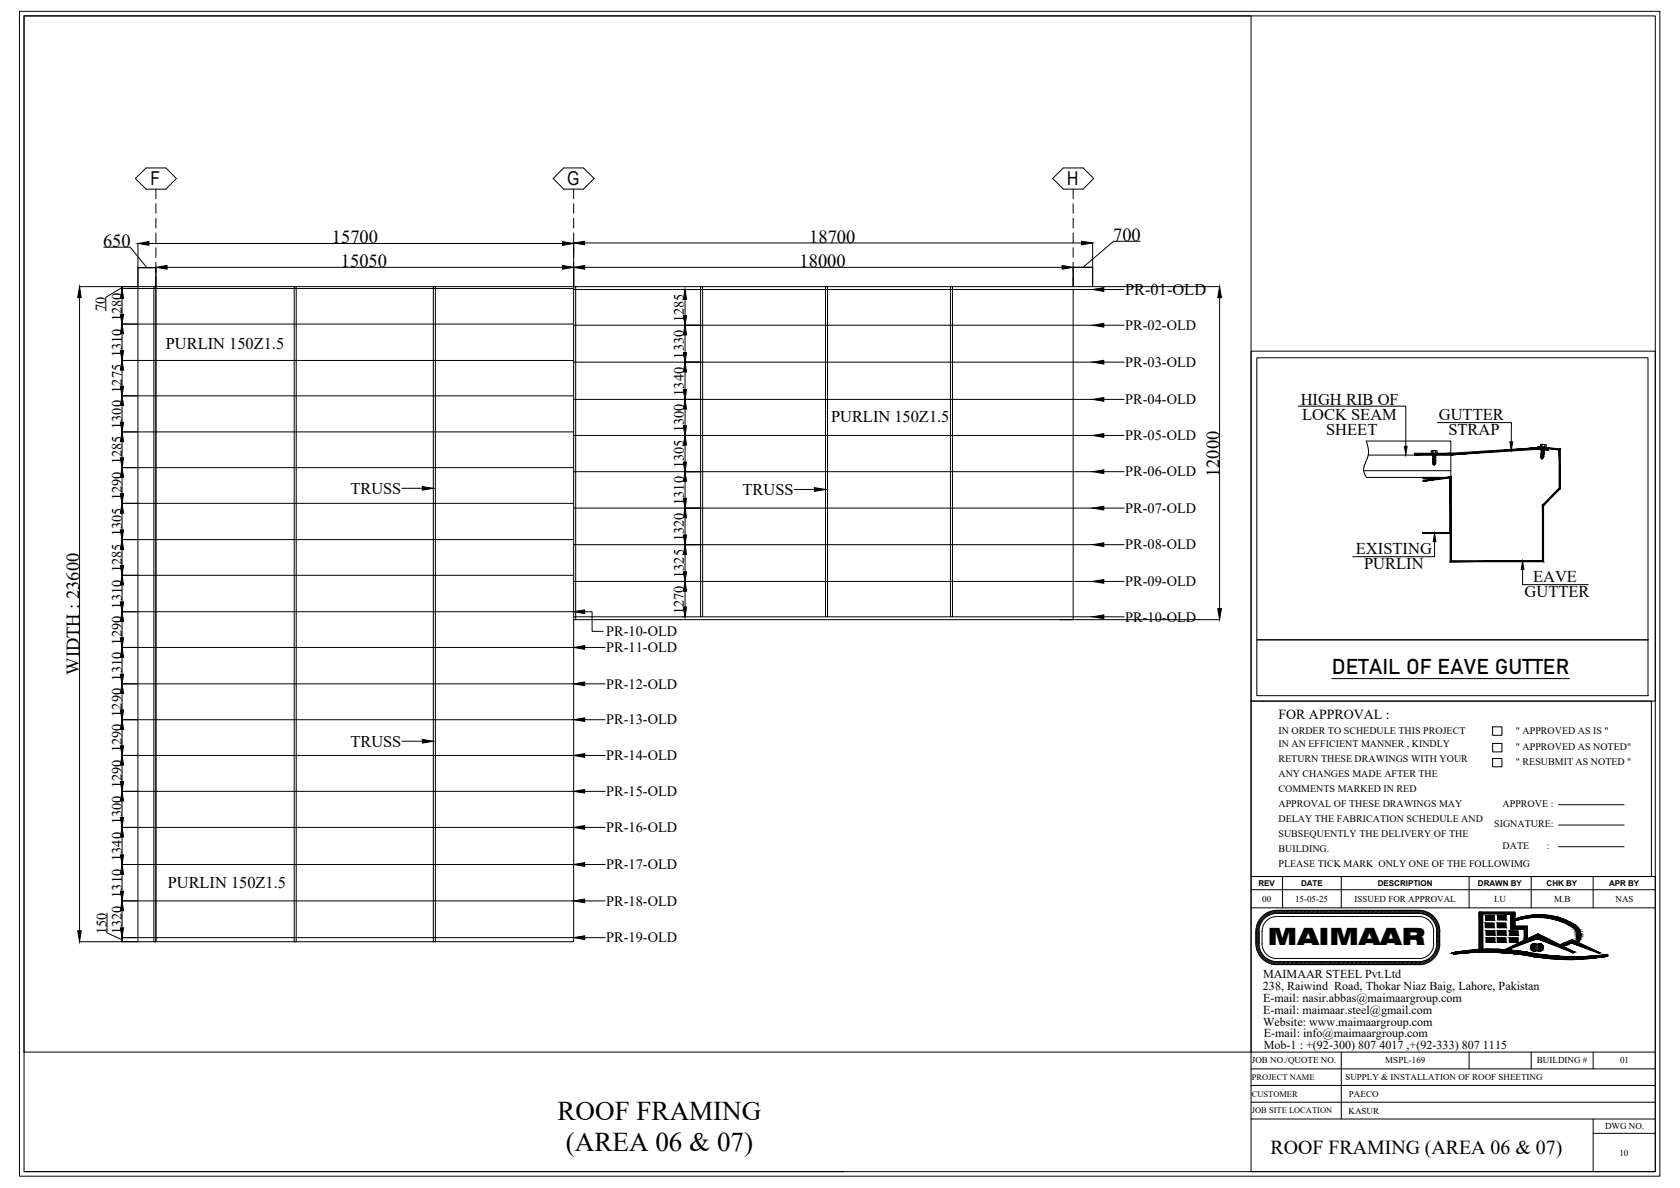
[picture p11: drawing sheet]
<svg xmlns="http://www.w3.org/2000/svg" width="420mm" height="297mm" viewBox="0 0 420 297" stroke-linecap="round" stroke-linejoin="round" font-family="sans-serif">
<!-- layer: Outer Line -->
<g fill="none" stroke="#000" stroke-width=".25">
<path d="M6 4h306.9v259.1h-306.9zM19.8 71.7h248.6M19.9 74.4v158.3M26 61.8h6.6l4.1 5.1M30.4 72.1h4M30.5 71.9l-4 2.4v3.4M30.5 72.1v-.4v.4M30.5 74.6v4M34.5 60.8v10.8M34.5 71.7v163.8M37.3 60.9h103.4M38.5 71.7h.5v163.8h-.5z"/>
<path d="M39 71.7v163.8h104.5v-80.6h124.9v-82.6M39 66.9h-4.5h4.5M39 66.8v4.8M41.8 66.8h98.9M73.6 71.7h.5v163.8h-.5zM108.4 71.7h.5v163.8h-.5zM143.5 60.7v10.9M146.2 66.8h119.4M146.2 60.7h124.3M171.2 72.4h3.9M171.3 74.8v4.1M268.4 66.8h4.9h-4.9"/>
<path d="M268.4 66.8v4.8M268.5 71.7h36.6M273.3 60.7v10.9M285.2 60.3h-6.7l-7.7 6.5M305 74.4v77.8M30.4 81h4M30.4 90.1h4M30.4 99h4M30.5 83.4v4.3M30.5 92.5v4.1M171.2 99.9h3.9M171.2 90.6h3.9"/>
<path d="M171.2 81.3h3.9M171.3 83.7v4.4M171.3 93v4.4M312.9 87.8h101.1v87.5h-101.1zM30.4 108h4M30.4 116.9h4M30.5 101.4v4.2M30.5 110.4v4.1M30.5 119.3v4.1M171.2 117.9h3.9M171.2 108.9h3.9M171.3 102.3v4.2"/>
<path d="M171.3 111.3v4.2M30.4 125.9h4M30.4 134.9h4M30.5 128.3v4.2M30.5 137.4v4M171.2 136.2h3.9M171.2 127h3.9M171.3 120.4v4.2M171.3 129.5v4.3M171.3 138.6v4.4M30.4 143.8h4M30.4 153h4"/>
<path d="M30.5 146.3v4.2M30.5 155.4v4.1M143.5 154.9v-83.2h.5v83.2M170.8 154.2h.6M170.8 145.4h.6M171.3 147.8v4M175.2 154.2v-82.5h.5v82.5M206.5 154.2v-82.5h.5v82.5M237.7 154.2v-82.5h.5v82.5M265 154.9h40.1M30.4 161.9h4M30.4 171h4"/>
<path d="M30.4 180h4M30.5 164.3v4.3M30.5 173.4v4.1M30.4 188.9h4M30.4 197.9h4M30.5 182.4v4.1M30.5 191.3v4.1M30.4 206.9h4M30.4 216.2h4M30.5 200.3v4.1M30.5 209.3v4.4M30.5 218.6v4.2"/>
<path d="M19.8 235.5h19.1M26.8 228.3v5l3.7 1.6M30.4 225.3h4M30.4 234.4h4M30.5 234.4v1.1v-1.1M30.5 227.7v4.3"/>
</g>
<g fill="#000" stroke="#000" stroke-width=".25">
<path d="M19.9 71.7l.4 2.7h-.9zM30.5 72.1l.4 2.5h-.8zM30.1 78.6h.8l-.4 2.4zM34.5 60.9l2.8-.5v.9zM39 66.8l2.8-.4v.9zM140.7 66.4l2.8 .4-2.8 .5zM140.7 60.4l2.8 .5-2.8 .4zM143.5 66.8l2.7-.4v.9zM143.5 60.7l2.7-.4v.9zM170.9 78.9h.8l-.4 2.4zM171.3 72.4l.4 2.4h-.8zM265.6 66.4l2.8 .4-2.8 .5z"/>
<path d="M270.5 60.3l2.8 .4-2.8 .5zM305 71.7l.5 2.7h-1zM30.5 81l.4 2.4h-.8zM30.1 87.7h.8l-.4 2.4zM30.5 90.1l.4 2.4h-.8zM30.1 96.6h.8l-.4 2.4zM170.9 97.4h.8l-.4 2.5zM171.3 90.6l.4 2.4h-.8zM170.9 88.1h.8l-.4 2.5zM171.3 81.3l.4 2.4h-.8zM30.5 99l.4 2.4h-.8zM30.1 105.6h.8l-.4 2.4z"/>
<path d="M30.5 108l.4 2.4h-.8zM30.1 114.5h.8l-.4 2.4zM30.5 116.9l.4 2.4h-.8zM170.9 115.5h.8l-.4 2.4zM171.3 108.9l.4 2.4h-.8zM170.9 106.5h.8l-.4 2.4zM171.3 99.9l.4 2.4h-.8zM30.1 123.4h.8l-.4 2.5zM30.5 125.9l.4 2.4h-.8zM30.1 132.5h.8l-.4 2.4zM30.5 134.9l.4 2.5h-.8zM171.3 136.2l.4 2.4h-.8z"/>
<path d="M170.9 133.8h.8l-.4 2.4zM171.3 127l.4 2.5h-.8zM170.9 124.6h.8l-.4 2.4zM171.3 117.9l.4 2.5h-.8zM30.1 141.4h.8l-.4 2.4zM30.5 143.8l.4 2.5h-.8zM30.1 150.5h.8l-.4 2.5zM30.5 153l.4 2.4h-.8zM30.1 159.5h.8l-.4 2.4zM170.9 151.8h.8l-.4 2.4zM171.3 145.4l.4 2.4h-.8zM170.9 143h.8l-.4 2.4z"/>
<path d="M304.5 152.2h1l-.5 2.7zM30.5 161.9l.4 2.4h-.8zM30.1 168.6h.8l-.4 2.4zM30.5 171l.4 2.4h-.8zM30.1 177.5h.8l-.4 2.5zM30.5 180l.4 2.4h-.8zM30.1 186.5h.8l-.4 2.4zM30.5 188.9l.4 2.4h-.8zM30.1 195.4h.8l-.4 2.5zM30.5 197.9l.4 2.4h-.8zM30.1 204.4h.8l-.4 2.5zM30.5 206.9l.4 2.4h-.8z"/>
<path d="M30.1 213.7h.8l-.4 2.5zM30.5 216.2l.4 2.4h-.8zM19.4 232.7h.9l-.4 2.8zM30.1 222.8h.8l-.4 2.5zM30.5 225.3l.4 2.4h-.8zM30.1 232h.8l-.4 2.4z"/>
<path d="M353.7 113.3v.4l9.1-.4zM353.7 113.7l9.1-.4 .1 .4zM362.8 113.3l.1 .4 21.6-1.8zM362.9 113.7l21.6-1.8v.5zM384.5 111.9v.5l2.8-.2zM384.5 112.4l2.8-.2v.4z"/>
</g>
<!-- layer: Dimensions -->
<g fill="#000" stroke="#000" stroke-width=".25">
<path d="M273.3 72.4l2.8-.5v1zM273.3 81.3l2.8-.4v.9zM273.3 90.6l2.8-.5v.9zM273.3 99.9l2.8-.5v.9zM273.3 108.9l2.8-.5v.9zM273.3 117.9l2.8-.4v.9zM105.6 121.7l2.8 .4-2.8 .5zM203.7 121.9l2.8 .5-2.8 .5zM273.3 127l2.8-.4v.9zM273.3 136.2l2.8-.5v1zM143.5 153l2.7-.5v.9zM273.3 145.4l2.8-.5v.9z"/>
<path d="M273.3 154.2l2.8-.4v.9zM143.5 161.9l2.7-.5v.9zM143.5 171l2.7-.5v.9zM105.6 184.9l2.8 .4-2.8 .5zM143.5 180l2.7-.5v.9zM143.5 188.9l2.7-.5v1zM143.5 197.9l2.7-.5v.9zM143.5 206.9l2.7-.5v.9zM143.5 216.2l2.7-.5v.9zM143.5 225.3l2.7-.5v.9zM143.5 234.4l2.7-.4v.9z"/>
<path d="M355.9 120.1v.3l7.1-1.2zM355.9 120.4l7.1-1.2-.3 .3zM363 119.2l-.3 .3 .3 20.7zM362.7 119.5l.3 20.7-.3 .3zM362.7 140.5l23-.3h-22.7zM362.7 140.5l23-.3 .3 .3zM385.7 126.3v13.9l.3 .3zM385.7 126.3l.3 .1v14.1zM385.7 126.3l.3 .1 3.9-4.3zM389.9 122.1l.3 .1-4.2 4.2zM389.9 112.5v9.6l.3 .1zM389.9 112.5l.3-.2v9.9zM384.5 111.9l5.4 .6 .3-.2zM384.6 111.6l5.6 .7-5.7-.4z"/>
</g>
<g fill="none" stroke="#000" stroke-width=".25">
<path d="M276.1 72.4h5M276.1 81.3h5M276.1 90.6h5M276.1 99.9h5M314.3 89.5h97.9v70.5h-97.9zM276.1 108.9h5M276.1 117.9h5M100.5 122.1h5.1M198.6 122.4h5.1M276.1 127h5M276.1 136.2h5M146.2 153h1.9v4.9h2.8"/>
<path d="M276.1 145.4h5M276.1 154.2h5M314.3 160h97.9v13.9h-97.9zM146.2 161.9h5.1M146.2 171h5.1M146.2 180h5.1M333.1 169.7h59.4M100.5 185.3h5.1M146.2 188.9h5.1M146.2 197.9h5.1M146.2 206.9h5.1M146.2 216.2h5.1"/>
<path d="M146.2 225.3h5.1M146.2 234.4h5.1"/>
</g>
<!-- layer: Grid -->
<g fill="none" stroke="#000" stroke-width=".25">
<path d="M33.9 44.6l2.6-2.6h5l2.6 2.6-2.6 2.7h-5zM39 47.3v2.4M39 50.9v2.4M39 54.6v2.4M39 58.3v2.4M138.3 44.6l2.7-2.6h4.9l2.7 2.6-2.7 2.7h-4.9zM143.5 47.3v2.4M143.5 50.9v2.4M143.5 54.6v2.4M143.5 58.3v2.4M263.3 44.6l2.6-2.6h5l2.6 2.6-2.6 2.7h-5zM268.4 47.3v2.4"/>
<path d="M268.4 50.9v2.4M268.4 54.6v2.4M268.4 58.3v2.4M39 61.9v2.4M39 65.6v2.4M39 69.3v2.4M143.5 61.9v2.4M143.5 65.6v2.4M143.5 69.3v2.4M268.4 61.9v2.4M268.4 65.6v2.4M268.4 69.3v2.4"/>
</g>
<!-- layer: EAVE GUTTER -->
<g fill="none" stroke="#000" stroke-width=".25">
<path d="M34.5 72.1h109M143.5 72.4h129.8M34.5 99h109M34.5 90.1h109M34.5 81h109M143.5 99.9h129.8M143.5 90.6h129.8M143.5 81.3h129.8M34.5 116.9h109M34.5 108h109M143.5 117.9h129.8M143.5 108.9h129.8"/>
<path d="M355.9 119.4h6.9v13.9h-6.9v-.2h6.7v-13.6h-6.7zM34.5 134.9h109M34.5 125.9h109M143.5 136.2h129.8M143.5 127h129.8M34.5 153h109M34.5 143.8h109M143.5 154.2h129.8M143.5 145.4h129.8M34.5 180h109M34.5 171h109M34.5 161.9h109"/>
<path d="M34.5 197.9h109M34.5 188.9h109M34.5 216.2h109M34.5 206.9h109M34.5 234.4h109M34.5 225.3h109"/>
</g>
<g fill="#000" stroke="#000" stroke-width=".25">
<path d="M355.9 119.4l6.9 .1v-.1zM355.9 119.4l6.9 .1h-6.9z"/>
<path d="M362.6 119.5l.2 13.6v-13.6zM362.6 119.5l.2 13.6h-.2z"/>
<path d="M355.9 133.1l6.9 .2v-.2zM355.9 133.1l6.9 .2h-6.9z"/>
</g>
<!-- layer: 0 -->
<g fill="#000" stroke="#000" stroke-width=".25">
<path d="M351.2 111.6h.7l-.3 2.1zM377.6 110.4l.7 .1-.3 2.1zM358.8 133.3l.3 2.1h-.7zM380.8 140.3l.3 2.1h-.7zM363.6 238.5h.3zM369.9 228.6h.9v8.8zM371.3 237.4h3.8zM369.9 228.1h9zM378.9 230h1l-1 .2zM381.2 234.8h.8l-.4 .1zM377.1 237.4l4.5-2.5h2.2zM383.6 237.8h.3z"/>
<path d="M384.5 234.7h2.6l6.7 3.3zM382.1 234.7l2.5-1.2 2.5 1.2zM384.9 235.9h.2zM383.5 228.7h2.8zM389.2 239.8h6.9zM391.2 235.8h1.9l-1.1 .4zM393.1 235.8h1.9l5.2 2.5zM391.2 235.8l2-.9 1.8 .9zM394.2 235.2h.7l-.1 .2zM400.8 238.8l1.3-.1v.1z"/>
<path d="M363.7 238.5h.1zM363.6 238.5h.2z"/>
<path d="M363.4 238.5h1zM363.4 238.5h.5zM363.6 238.5h.3zM363.6 238.5h.3z"/>
<path d="M363.3 238.4h1.8zM363.3 238.4l1.1 .1z"/>
<path d="M363.2 238.3h2.8zM363.2 238.3l1.9 .1z"/>
<path d="M363.2 238.3h3.6zM363.2 238.3h2.8z"/>
<path d="M363.1 238.2h4.2zM363.1 238.2l3.7 .1z"/>
<path d="M363.9 238.1h5.8zM363.1 238.2h4.2z"/>
<path d="M369.9 228.6v8.8h.9zM369.9 237.4h.9z"/>
<path d="M364 238.1h8.6zM363.9 238.1h5.8z"/>
<path d="M371.5 230.8l2.1 1.1v-1.1zM371.5 230.8l2.1 1.1h-2.1z"/>
<path d="M371.5 228.9l2.2 1.2v-1.2zM371.5 228.9l2.2 1.2h-2.2z"/>
<path d="M371.7 232.7l2.1 1.1v-1.1zM371.7 232.7l2.1 1.1h-2.1z"/>
<path d="M371.7 234.5l2.1 1.1v-1.1zM371.7 234.5l2.1 1.1h-2.1z"/>
<path d="M371.3 237.4h5.3zM369.1 237.4h7.5z"/>
<path d="M369.1 237.4l9 .2zM368.1 237.6l1-.2 9 .2z"/>
<path d="M374.5 228.9l2.1 1.1v-1.1zM374.5 228.9l2.1 1.1h-2.1z"/>
<path d="M374.5 230.8l2.1 1.1v-1.1zM374.5 230.8l2.1 1.1h-2.1z"/>
<path d="M374.5 232.7l2.1 1.1v-1.1zM374.5 232.7l2.1 1.1h-2.1z"/>
<path d="M374.5 234.5l2.1 1.1v-1.1zM374.5 234.5l2.1 1.1h-2.1z"/>
<path d="M368.1 237.6l11.6 .1-1.6-.1zM366.1 237.7l2-.1 11.6 .1z"/>
<path d="M369.9 228.1l9 .5v-.5zM369.9 228.1l9 .5h-9z"/>
<path d="M377.8 228.6l1.1 .2v-.2zM377.8 228.6l1.1 .2h-1.1z"/>
<path d="M377.8 228.8l1.1 2.8v-2.8zM377.8 228.8l1.1 2.8h-1.1z"/>
<path d="M377.5 232.7l2.1 1.2v-1.2zM377.5 232.7l2.1 1.2h-2.1z"/>
<path d="M377.5 234.5l2.1 1.1v-1.1zM377.5 234.5l2.1 1.1h-2.1z"/>
<path d="M366.1 237.7l15 .2-1.4-.2zM365 237.9l1.1-.2 15 .2z"/>
<path d="M378.9 229.8l1 .2 .5-.2zM378.9 229.8l1 .2h-1z"/>
<path d="M379.1 229.8h1.4zM378.9 229.8h1.5z"/>
<path d="M365 237.9l17 .2-.9-.2zM364 238.1l1-.2 17 .2z"/>
<path d="M381.2 234.8v.1h.4zM381.2 234.9h.4l-.4 .2z"/>
<path d="M376.5 237.4h.6l4.5-2.5zM376.5 237.4h.6z"/>
<path d="M377.8 231.6l4.2 .7v-.7zM377.8 231.6l4.2 .7h-4.2z"/>
<path d="M381.2 232.3l.8 2.5v-2.5zM381.2 232.3l.8 2.5h-.8z"/>
<path d="M372.6 238.1l10 .1zM372.6 238.1l10 .1z"/>
<path d="M379.9 229.5l.6 .3 1.7-.3zM379.1 229.8l.8-.3 .6 .3z"/>
<path d="M375.5 238.2l8.4 .2-1.3-.2zM375.5 238.2l8.4 .2h-5.6z"/>
<path d="M383.4 236h.7zM383.4 236h.7z"/>
<path d="M383.4 237.7h.7zM383.4 237.7h.7z"/>
<path d="M380.3 229.4l1.9 .1 1.5-.1zM379.9 229.5l.4-.1 1.9 .1z"/>
<path d="M380.3 229.4h3.6zM380.3 229.4h3.4z"/>
<path d="M378.3 238.4l5.7 .1zM378.3 238.4l5.7 .1z"/>
<path d="M383.8 235.9h.1zM383.6 235.9h.3z"/>
<path d="M383.6 235.9l.4 .1zM383.6 235.9l.4 .1z"/>
<path d="M383.6 236h.5zM383.4 236h.7z"/>
<path d="M383.6 237.8h.4zM383.6 237.8h.3z"/>
<path d="M378.5 238.5l8.1 .3-2.6-.3zM378.5 238.5l8.1 .3h-5.4z"/>
<path d="M383.4 236l.7 .1zM383.2 236.1h.9z"/>
<path d="M383.2 236.1l.9 .1v-.1zM383.1 236.2l.1-.1 .9 .1z"/>
<path d="M383.1 236.2l1 .1v-.1zM383.1 236.2l1 .1h-1.1z"/>
<path d="M383 236.3l1.1 .2v-.2zM383 236.3l1.1 .2h-1.2z"/>
<path d="M382.9 236.5l1.2 .2v-.2zM382.9 236.5l1.2 .2h-1.3z"/>
<path d="M382.8 236.7l1.3 .2v-.2zM382.8 236.7l1.3 .2h-1.3z"/>
<path d="M382.8 236.9l1.3 .2v-.2zM382.8 236.9l1.3 .2h-1.3z"/>
<path d="M382.8 237.1l1.3 .1v-.1zM382.8 237.1l1.3 .1h-1.2z"/>
<path d="M382.9 237.2l1.2 .2v-.2zM382.9 237.2l1.2 .2h-1.1z"/>
<path d="M383 237.4l1.1 .1v-.1zM383 237.4l1.1 .1z"/>
<path d="M383.1 237.5l1 .2v-.2zM383.1 237.5l1 .2z"/>
<path d="M383.2 237.7h.9zM383.2 237.7h.9z"/>
<path d="M383.4 237.7h.7zM383.4 237.7l.6 .1z"/>
<path d="M382 234.8h2.3zM382 234.8h2.3z"/>
<path d="M382 234.8l1.8 .1 .5-.1zM381.6 234.9l.4-.1 1.8 .1z"/>
<path d="M382.1 234.7h2.4zM382 234.8h2.3z"/>
<path d="M384.5 234.7l8.5 3.3h.8zM393 238h.8l-.4 .2z"/>
<path d="M384.9 237.8h.1zM384.9 237.8h.2z"/>
<path d="M384.9 235.9l.3 .1zM384.9 235.9l.3 .1z"/>
<path d="M384.8 236h.6zM384.7 236h.7z"/>
<path d="M384.8 237.8h.4zM384.8 237.8h.3z"/>
<path d="M384.7 237.7h.7zM384.7 237.7h.7z"/>
<path d="M384.7 237.7h.7zM384.7 237.7l.5 .1z"/>
<path d="M384.7 236h.7zM384.7 236h.7z"/>
<path d="M384.7 236l.8 .1zM384.7 236l.8 .1z"/>
<path d="M384.7 236.1l1 .1zM384.7 236.1l1 .1h-1z"/>
<path d="M384.7 237.7h.8zM384.7 237.7h.7z"/>
<path d="M384.7 236.2l1.1 .1zM384.7 236.2l1.1 .1h-1.1z"/>
<path d="M384.7 237.5l.8 .2 .2-.2zM384.7 237.5l.8 .2h-.8z"/>
<path d="M384.7 236.3l1.2 .2-.1-.2zM384.7 236.3l1.2 .2h-1.2z"/>
<path d="M384.7 237.4l1 .1 .1-.1zM384.7 237.4l1 .1h-1z"/>
<path d="M384.7 236.5l1.3 .2-.1-.2zM384.7 236.5l1.3 .2h-1.3z"/>
<path d="M384.7 237.2l1.1 .2 .1-.2zM384.7 237.2l1.1 .2h-1.1z"/>
<path d="M384.7 236.7l1.3 .2v-.2zM384.7 236.7l1.3 .2h-1.3z"/>
<path d="M384.7 236.9l1.3 .2v-.2zM384.7 236.9l1.3 .2h-1.3z"/>
<path d="M384.7 237.1l1.2 .1 .1-.1zM384.7 237.1l1.2 .1h-1.2z"/>
<path d="M383.5 228.7l3.1 .1zM383.4 228.8h3.2z"/>
<path d="M381.2 238.8h5.8zM381.2 238.8h5.8z"/>
<path d="M383.4 228.8l4.6 .2-1.4-.2zM381.9 229l1.5-.2 4.6 .2z"/>
<path d="M381.6 238.8l8.4 .3-3-.3zM381.6 238.8l8.4 .3h-7z"/>
<path d="M381.9 229h6.3zM381.8 229h6.4z"/>
<path d="M381.8 229l7.7 .3-1.3-.3zM380.4 229.3l1.4-.3 7.7 .3z"/>
<path d="M389.2 239.8l5.2 .1zM390.1 239.9h4.3z"/>
<path d="M380.4 229.3l9.2 .1zM380.3 229.4h9.3z"/>
<path d="M383.9 229.4h5.8zM383.9 229.4h5.8z"/>
<path d="M384.8 229.4h5zM384.8 229.4h5z"/>
<path d="M385.6 229.4l4.7 .2-.5-.2zM385.6 229.4l4.7 .2h-3z"/>
<path d="M383 239.1l8.9 .1zM383 239.1l8.9 .1z"/>
<path d="M387.3 229.6l3.9 .3-.9-.3zM387.3 229.6l3.9 .3h-2.6z"/>
<path d="M388.6 229.9l2.7 .1zM388.6 229.9l2.7 .1z"/>
<path d="M390.1 236.2h1.9l-.8-.4zM390.1 236.2h1.9l-1 .4z"/>
<path d="M389 230l3.5 .5-1.2-.5zM389 230l3.5 .5h-1.9z"/>
<path d="M383.4 239.2h9.7zM383.4 239.2h9.7z"/>
<path d="M390.6 230.5h2zM390.6 230.5h2z"/>
<path d="M390.7 230.5l3 .6-1.1-.6zM390.7 230.5l3 .6h-1.6z"/>
<path d="M393.1 235.8l6.5 2.5h.6zM399.6 238.3h.6z"/>
<path d="M392.1 231.1l1.9 .2-.3-.2zM392.1 231.1l1.9 .2h-1.6z"/>
<path d="M392.4 231.3l2 .3-.4-.3zM392.4 231.3l2 .3h-1.4z"/>
<path d="M394.2 235.2l-.1 .2h.7zM394.1 235.4h.7l-.2 .2z"/>
<path d="M393 231.6l1.7 .4-.3-.4zM393 231.6l1.7 .4h-1.1z"/>
<path d="M393.6 232h1.2zM393.6 232h1.2z"/>
<path d="M393.7 232l1.3 .4-.2-.4zM393.7 232l1.3 .4h-1.1z"/>
<path d="M393.9 232.4l1.2 .1zM393.9 232.4l1.2 .1z"/>
<path d="M394 232.5l1.2 .3-.1-.3zM394 232.5l1.2 .3h-1z"/>
<path d="M394.3 234.9l.6 .3 .2-.3zM394.3 234.9l.6 .3h-.7z"/>
<path d="M394.4 234.7l.7 .2v-.2zM394.4 234.7l.7 .2h-.8z"/>
<path d="M394.2 232.8l1 .2v-.2zM394.2 232.8l1 .2h-.9z"/>
<path d="M394.3 233l1 .3-.1-.3zM394.3 233l1 .3h-1z"/>
<path d="M394.4 234.4l.7 .3 .1-.3zM394.4 234.4l.7 .3h-.7z"/>
<path d="M394.3 233.3l1 .3v-.3zM394.3 233.3l1 .3h-.9z"/>
<path d="M394.4 233.6l.9 .2v-.2zM394.4 233.6l.9 .2h-.9z"/>
<path d="M394.4 233.8l.9 .3v-.3zM394.4 233.8l.9 .3h-.9z"/>
<path d="M394.4 234.1l.8 .3 .1-.3zM394.4 234.1l.8 .3h-.8z"/>
<path d="M387.1 239.6l9 .2 1.6-.2zM387.1 239.6l9 .2h-6.9z"/>
<path d="M386 239.5l11.7 .1 1.4-.1zM386 239.5l11.7 .1z"/>
<path d="M400.8 238.8h1.3zM400.8 238.8h1.3z"/>
<path d="M384 239.3l15.1 .2 1.7-.2zM384 239.3l15.1 .2h-13.1z"/>
<path d="M383.6 239.2h17.7zM383.6 239.2l17.2 .1z"/>
<path d="M396.1 239.2h5.4zM393.1 239.2h8.2z"/>
<path d="M400.8 238.8l1.3 .1v-.1zM399.5 238.9l1.3-.1 1.3 .1z"/>
<path d="M399.5 238.9l2.6 .1zM399.1 239h3z"/>
<path d="M399.1 239l3 .1v-.1zM397.4 239.1l1.7-.1 3 .1z"/>
<path d="M397.4 239.1h4.7zM396.1 239.2h5.4z"/>
</g>
<g fill="none" stroke="#000" stroke-width=".25">
<path d="M4.9 2.8h410.2v291.3h-410.2zM6 4h408v288.9h-408zM324.7 101.6h26.9v10M359.5 105.7h18.5v4.7M358.8 135.4v3.8h-20.5M380.8 142.4v3.8h16.4M312.9 175.3v43.9M413 175.3v43.9h-98.3M373.3 181.7h2.3v2.2h-2.3zM373.3 185.9h2.3v2.1h-2.3zM373.3 189.7h2.3v2h-2.3zM389.8 201.2h16.4"/>
<path d="M389.8 206.3h16.4M389.8 211.7h16.4M370.8 228.6v8.8M371.5 230.8h2.1v1.1h-2.1zM371.5 228.9h2.2v1.2h-2.2zM371.7 232.7h2.1v1.1h-2.1zM371.7 234.5h2.1v1.1h-2.1zM374.4 230.8h2.2v1.1h-2.2zM374.4 232.7h2.2v1.1h-2.2zM374.4 234.5h2.2v1.1h-2.2zM374.5 228.9h2.1v1.1h-2.1zM376.5 237.4l8.1-3.9 9.2 4.5-.4 .2"/>
<path d="M377 237.4l7.5-2.7 8.9 3.5M377.5 234.5h2.1v1.1h-2.1zM377.5 232.7h2.1v1.2h-2.1zM377.8 228.8v3.5h3.4v2.8M378.9 230.3a17.3 17.3 0 0 1 14.7 1.7 2.97 2.97 0 0 1 .6 3.4M378.9 229.8a16.1 16.1 0 0 1 15.8 2.2 2.82 2.82 0 0 1-.1 3.6M381.2 235.2l.8-.4v-3.2h-3.1v-3.5h-9v9.3M384.1 236a.95 .95 0 0 0-1.3 .9 .95 .95 0 0 0 1.3 .9v-1.8M384.7 236a.95 .95 0 0 1 1.3 .9 .95 .95 0 0 1-1.3 .9v-1.8M390.1 236.2l3.1-1.3 7 3.4h-.5l-6.6-2.5-2.1 .8M393.4 238.2h.1M402 238.7l.1 .4a55.8 55.8 0 0 1-21.4-.4 66.7 66.7 0 0 0-17.1-.2l-.4-.3a53.3 53.3 0 0 1 20.8 .3 62.3 62.3 0 0 0 18.1 .2"/>
<path d="M6 292.9h205"/>
</g>
<!-- layer: SEAL-TEXT -->
<path d="M341 117.7h21.8M341.7 110.3h21.1v9.1h-21.1l-.7-1.7 .1-1 1.2-3.3-.1-1.1zM342.2 113.8h20.6" fill="none" stroke="#000" stroke-width=".25"/>
<!-- layer: fasteners -->
<g fill="none" stroke="#000" stroke-width=".25">
<path d="M358 112.7h.1M358 112.7v.5M358 113.3h1.4M358 112.8h.4M358.2 112.6h.1M358.2 113.3h1M358.2 112.6h1M358.3 115.4h.1M358.3 115.7l.1 .1M358.3 114.6h.1M358.3 115h.1M358.3 113.4l.1 .1"/>
<path d="M358.3 113.8h.1M358.3 114.2l.1 .1M358.4 113.3l-.1 .1M358.4 112.7v.5M358.4 112.8h.7M358.4 115.8h.1M358.4 113.5v.2M358.4 113.8v.3M358.4 114.3v.2M358.4 114.6v.3M358.4 115v.3M358.4 115.4v.3"/>
<path d="M358.4 115.8l.1 .2M358.4 116.1h.1M358.4 115.7h-.1M358.4 115.3l-.1 .1M358.4 114.5l-.1 .1M358.4 114.9l-.1 .1M358.4 113.7l-.1 .1M358.4 114.1l-.1 .1M358.5 116l-.1 .1M358.6 113.3l-.3 .1M358.8 113.3l-.4 .2M358.9 116l-.2 .4-.2-.3"/>
<path d="M358.9 116l-.4 .1M358.9 115.9l-.4 .1M358.9 115.9l.2 .1M359 115.6l-.1 .3M359 115.1l-.6 .2M359 115.6l-.6 .2M359 115.5l-.6 .2M359 115.2l-.6 .2M359 115.5h.1M359 113.3v.2M359 113.7v.2M359 114v.3"/>
<path d="M359 114.5v.2M359 114.9v.2M359 115.2v.3M359 114.3l-.6 .2M359 115.1h.1M359 114.9l-.6 .1M359 114.5l-.6 .1M359 114.7l-.6 .2M359 114.7l.1 .1M359 113.5l-.6 .2M359 113.7l-.6 .1M359 113.9l-.6 .2"/>
<path d="M359 114l-.6 .3M359 114.3h.1M359 113.9l.1 .1M359 113.5l.1 .1M359 112.7v.5M359.1 112.8h.3v.4M359.1 116l-.7 .1M359.1 116h-.2M359.1 115.5l-.8 .2M359.1 115.1l-.8 .3M359.1 115.5l-.1 .1M359.1 115.1l-.1 .1"/>
<path d="M359.1 114.3l-.1 .2M359.1 114.3l-.8 .3M359.1 114h-.1M359.1 114.8l-.8 .2M359.1 114.8l-.1 .1M359.1 113.6l-.8 .2M359.1 114l-.8 .2M359.1 113.6l-.1 .1M385.3 114.2h.1M385.3 111.1v.6h.3M385.3 111.1h.1M385.3 113.8h.1"/>
<path d="M385.4 114.6h.1M385.4 113.4l.1 .1M385.4 111.2h.3M385.4 114.3l.1 .2M385.4 114.1l-.1 .1M385.4 113l.1 .1M385.4 114.2v.1M385.4 113.7l-.1 .1M385.4 113.8v.3M385.4 111.8h1.1M385.4 112.2l.2 .1M385.4 112.6l.1 .1"/>
<path d="M385.5 111.1h.1M385.5 114.5l-.1 .1M385.5 113.3l-.1 .1M385.5 113.5l-.1 .2M385.5 111.8l.1 .1M385.5 111.1l1 .1M385.5 112.7v.2M385.5 112.9l-.1 .1M385.5 113.1v.2M385.6 112.5l-.2 .1M385.6 112.3v.2M385.6 111.7l.1-.5 .4-.1 .3 .1-.1 .6"/>
<path d="M385.6 112.1l-.2 .1M385.6 111.9v.2M385.8 111.8h-.3M385.9 114.5l-.2 .4-.2-.3M385.9 114.5l-.4 .1M386 114.4l-.5 .1M386 114.4h.1M386 114.1v.3M386 114.1l-.6 .1M386 114l-.6 .1M386 114h.2M386 114.4l-.6 .2"/>
<path d="M386 114.4l-.1 .1M386.1 113.6l-.7 .1M386.1 113.7l-.7 .1M386.1 113.7l-.1 .3M386.1 113.6h.1M386.1 111.8l-.5 .1M386.1 113.3v.3M386.1 113.3l-.6 .2M386.1 113.2l-.6 .1M386.1 113.2h.1M386.2 114l-.9 .2M386.2 114l-.2 .1"/>
<path d="M386.2 112.8l-.7 .1M386.2 112.9l-.7 .2M386.2 112.9l-.1 .3M386.2 112.6l-.7 .1M386.2 112.8l.1 .1M386.2 112.6v.2M386.2 112.4h.1M386.2 113.6l-.9 .2M386.2 113.6l-.1 .1M386.2 112.1l-.6 .2M386.2 112.4l-.6 .1M386.2 112.4l.1 .1"/>
<path d="M386.2 112.1v.3M386.2 113.2l-.8 .2M386.2 113.2l-.1 .1M386.2 112l-.6 .1M386.2 112l.2 .1M386.2 111.8v.2M386.3 112.9h-.1M386.3 112.9l-.9 .1M386.3 112.5l-.9 .1M386.3 112.5l-.1 .1M386.4 112.1l-1 .1M386.4 112.1h-.2"/>
<path d="M386.4 111.3h.3M386.7 111.3v.5h-1.2"/>
</g>
<!-- layer: Bolt -->
<path d="M312.9 175.3h100.1" fill="none" stroke="#000" stroke-width=".25"/>
<!-- layer: TitleBlock -->
<g fill="none" stroke="#000" stroke-width=".25">
<path d="M312.9 219.2h101.1v73.7h-101.1zM320.8 219.2v7.8M335.4 219.2v7.8M367.4 219.2v7.8M382.9 219.2v7.8M398.4 219.2v7.8M312.9 222.5h101.1M312.9 227h101.1M312.9 263.1h101.1M312.9 267.3h101.1M312.9 271.4h101.1M312.9 275.6h101.1"/>
<path d="M312.9 279.8h101.1M335.4 263.1v16.7M367.4 263.1v4.2M382.9 263.1v4.2M398.4 263.1v4.2M398.4 279.8v13.1M398.4 283.4h15.6"/>
</g>
<!-- layer: Layer 1 -->
<g fill="none" stroke="#000" stroke-width=".25">
<path d="M314.1 232.8a8.5 8.5 0 0 0 1 6.3 5.2 5.2 0 0 0 4.2 2.1M314.9 236a4.5 4.5 0 0 0 4.4 4.5M314.9 232.4l-.8 .7M314.9 232.7l-.8 .8M314.9 233l-.8 .8M314.9 233.4l-.8 .7M314.9 233.7l-.8 .7M314.9 234l-.8 .8M314.9 234.4l-.8 .7M314.9 234.7l-.8 .7M314.9 235l-.8 .8M314.9 235.3l-.8 .8"/>
<path d="M314.9 235.7l-.8 .7M314.9 236l-.7 .7M314.9 236.3l-.7 .7M314.9 236.6l-.6 .6M315 232l-.9 .8M315 236.9l-.7 .6M315 231.5l-.9 1M315 237.1l-.6 .6M315.1 237.4l-.6 .6M315.2 237.6l-.6 .6M315.3 231l-1.1 1.1M315.3 237.8l-.6 .6"/>
<path d="M315.4 238.1l-.6 .5M315.5 238.3l-.5 .5M315.6 238.5l-.5 .5M315.7 230.3l-1.5 1.4M315.8 238.7l-.5 .5M315.9 238.8l-.5 .6M316.1 239l-.5 .6M316.2 239.2l-.5 .5M316.4 239.4l-.5 .5M316.6 228.4l-1.7 1.7M316.6 239.5l-.5 .5M316.8 239.6l-.6 .6"/>
<path d="M317 239.7l-.6 .6M317.2 239.9l-.6 .5M317.2 228l-2.7 2.8M317.4 240l-.6 .5M317.8 227.8l-3.5 3.5M318.2 227.8l-1.4 1.4M318.6 227.7l-1.1 1.1M319 227.6l-.9 1M319.3 239.6h35.5M319.3 229.2h35.5M319.3 229.2a3.7 3.7 0 0 0-3.7 3.6 7.1 7.1 0 0 0 .7 5.3 3.7 3.7 0 0 0 3 1.6M319.3 228.4a4.5 4.5 0 0 0-4.4 4.5v3.1"/>
<path d="M319.3 227.6a5.2 5.2 0 0 0-5.2 5.3M319.7 227.6l-.8 .8M320 227.6l-.8 .8M320.3 227.6l-.8 .8M320.6 227.6l-.7 .8M320.9 227.6l-.7 .8M321.3 227.6l-.8 .8M321.6 227.6l-.8 .8M321.9 227.6l-.7 .8M322.2 227.6l-.7 .8M322.6 227.6l-.8 .8M322.9 227.6l-.7 .8"/>
<path d="M323.2 227.6l-.7 .8M323.6 227.6l-.8 .8M323.9 227.6l-.8 .8M324.2 227.6l-.7 .8M324.5 227.6l-.7 .8M324.9 227.6l-.8 .8M325.2 227.6l-.8 .8M325.5 227.6l-.8 .8M325.8 227.6l-.7 .8M326.2 227.6l-.8 .8M326.5 227.6l-.7 .8M326.8 227.6l-.7 .8"/>
<path d="M327.2 227.6l-.8 .8M327.5 227.6l-.8 .8M327.8 227.6l-.8 .8M328.1 227.6l-.7 .8M328.5 227.6l-.8 .8M328.8 227.6l-.8 .8M329.1 227.6l-.8 .8M329.4 227.6l-.7 .8M329.8 227.6l-.8 .8M330.1 227.6l-.8 .8M330.4 227.6l-.8 .8M330.8 227.6l-.8 .8"/>
<path d="M331.1 227.6l-.8 .8M331.4 227.6l-.8 .8M331.7 227.6l-.7 .8M332.1 227.6l-.8 .8M332.4 227.6l-.8 .8M332.7 227.6l-.8 .8M333 227.6l-.7 .8M333.4 227.6l-.8 .8M333.7 227.6l-.8 .8M334 227.6l-.8 .8M334.3 227.6l-.7 .8M334.6 227.6l-.7 .8"/>
<path d="M335 227.6l-.8 .8M335.3 227.6l-.7 .8M335.7 227.6l-.8 .8M336 227.6l-.8 .8M336.3 227.6l-.8 .8M336.6 227.6l-.7 .8M336.9 227.6l-.7 .8M337.3 227.6l-.8 .8M337.6 227.6l-.8 .8M337.9 227.6l-.7 .8M338.2 227.6l-.7 .8M338.6 227.6l-.8 .8"/>
<path d="M338.9 227.6l-.7 .8M339.2 227.6l-.7 .8M339.6 227.6l-.8 .8M339.9 227.6l-.8 .8M340.2 227.6l-.7 .8M340.5 227.6l-.7 .8M340.9 227.6l-.8 .8M341.2 227.6l-.8 .8M341.5 227.6l-.8 .8M341.8 227.6l-.7 .8M342.2 227.6l-.8 .8M342.5 227.6l-.7 .8"/>
<path d="M342.8 227.6l-.7 .8M343.2 227.6l-.8 .8M343.5 227.6l-.8 .8M343.8 227.6l-.8 .8M344.1 227.6l-.7 .8M344.5 227.6l-.8 .8M344.8 227.6l-.8 .8M345.1 227.6l-.8 .8M345.4 227.6l-.7 .8M345.8 227.6l-.8 .8M346.1 227.6l-.8 .8M346.4 227.6l-.7 .8"/>
<path d="M346.8 227.6l-.8 .8M347.1 227.6l-.8 .8M347.4 227.6l-.8 .8M347.7 227.6l-.7 .8M348.1 227.6l-.8 .8M348.4 227.6l-.8 .8M348.7 227.6l-.8 .8M349 227.6l-.7 .8M349.4 227.6l-.8 .8M349.7 227.6l-.8 .8M350 227.6l-.8 .8M350.4 227.6l-.8 .8"/>
<path d="M350.6 227.6l-.7 .8M351 227.6l-.8 .8M351.3 227.6l-.7 .8M351.7 227.6l-.8 .8M352 227.6l-.8 .8M352.3 227.6l-.8 .8M352.6 227.6l-.7 .8M352.9 227.6l-.7 .8M353.3 227.6l-.8 .8M353.6 227.6l-.8 .8M353.9 227.6l-.7 .8M354.2 227.6l-.7 .8"/>
<path d="M354.6 227.6l-.8 .8M354.8 227.6h-35.5l-.8 .9M354.9 229.2a3.7 3.7 0 0 1 3.7 3.7M354.9 228.4a4.5 4.5 0 0 1 4.4 4.5M354.9 227.6a5.2 5.2 0 0 1 5.2 5.3l-.1 3.1a5.2 5.2 0 0 1-5.1 5.2M354.9 227.6l-.7 .8M355.2 227.6l-.7 .8M355.5 227.7l-.7 .7h-35.5M355.8 227.7l-.7 .7M356.1 227.8l-.7 .6M356.3 227.8l-.6 .7M356.6 227.9l-.6 .6"/>
<path d="M356.8 228l-.6 .6M357 228.1l-.6 .6M357.1 239.8l-1.3 1.3M357.3 228.2l-.6 .6M357.5 228.3l-.6 .6M357.7 228.4l-.6 .6M357.9 228.6l-.6 .5M358.1 228.7l-.6 .6M358.2 228.9l-.5 .5M358.4 229l-.5 .6M358.5 232.8v3.2M358.6 236a3.7 3.7 0 0 1-3.7 3.7"/>
<path d="M358.6 229.2l-.6 .5M358.7 229.4l-.5 .5M358.9 229.5l-.5 .6M359 229.7l-.5 .6M359.2 229.9l-.6 .6M359.3 230.1l-.6 .5M359.3 232.8v3.2l.7-.8M359.3 236a4.5 4.5 0 0 1-4.4 4.5M359.4 230.3l-.5 .5M359.5 238.4l-2.2 2.1M359.5 230.5l-.6 .6M359.6 230.7l-.6 .6"/>
<path d="M359.7 231l-.6 .6M359.7 237.8l-3 3M359.8 231.2l-.6 .6M359.9 231.5l-.7 .6M359.9 237.4l-3.7 3.6M360 231.7l-.7 .7M360 236.9l-1.3 1.3M360 232l-.7 .7M360 232.3l-.7 .7M360 232.6l-.7 .7M360 232.9l-.7 .8M360 233.3l-.7 .7"/>
<path d="M360 233.6l-.7 .7M360 233.9l-.7 .8M360 234.2l-.7 .8M360 234.5l-.7 .8M360 234.9l-.7 .7M360 235.5l-.7 .8M360 235.8l-.8 .9M360 236.2l-.8 .9M360 236.5l-1 1.1M317.6 240.1l-.6 .6M317.8 240.2l-.5 .5M318.1 240.2l-.6 .6"/>
<path d="M318.4 240.3l-.6 .6M318.6 240.4l-.6 .6M318.9 240.4l-.6 .7M319.2 240.4l-.6 .7M319.3 240.4h35.5l-.7 .8M319.3 241.2h35.5M319.6 240.4l-.8 .8M319.9 240.4l-.7 .8M320.2 240.4l-.8 .8M320.5 240.4l-.7 .8M320.9 240.4l-.8 .8M321.2 240.4l-.7 .8"/>
<path d="M321.5 240.4l-.7 .8M321.9 240.4l-.8 .8M322.2 240.4l-.8 .8M322.5 240.4l-.8 .8M322.8 240.4l-.7 .8M323.2 240.4l-.8 .8M323.5 240.4l-.8 .8M323.8 240.4l-.8 .8M324.1 240.4l-.7 .8M324.5 240.4l-.8 .8M324.8 240.4l-.8 .8M325.1 240.4l-.7 .8"/>
<path d="M325.5 240.4l-.8 .8M325.8 240.4l-.8 .8M326.1 240.4l-.8 .8M326.4 240.4l-.7 .8M326.8 240.4l-.8 .8M327.1 240.4l-.8 .8M327.4 240.4l-.8 .8M327.7 240.4l-.7 .8M328.1 240.4l-.8 .8M328.4 240.4l-.8 .8M328.7 240.4l-.7 .8M329.1 240.4l-.8 .8"/>
<path d="M329.4 240.4l-.8 .8M329.7 240.4l-.8 .8M330 240.4l-.7 .8M330.4 240.4l-.8 .8M330.7 240.4l-.8 .8M331 240.4l-.8 .8M331.3 240.4l-.7 .8M331.6 240.4l-.7 .8M332 240.4l-.8 .8M332.3 240.4l-.7 .8M332.7 240.4l-.8 .8M333 240.4l-.8 .8"/>
<path d="M333.3 240.4l-.8 .8M333.6 240.4l-.7 .8M333.9 240.4l-.7 .8M334.3 240.4l-.8 .8M334.6 240.4l-.8 .8M334.9 240.4l-.7 .8M335.2 240.4l-.7 .8M335.6 240.4l-.8 .8M335.9 240.4l-.7 .8M336.2 240.4l-.8 .8M336.5 240.4l-.7 .8M336.9 240.4l-.8 .8"/>
<path d="M337.2 240.4l-.7 .8M337.5 240.4l-.7 .8M337.9 240.4l-.8 .8M338.2 240.4l-.8 .8M338.5 240.4l-.8 .8M338.8 240.4l-.7 .8M339.2 240.4l-.8 .8M339.5 240.4l-.7 .8M339.8 240.4l-.8 .8M340.1 240.4l-.7 .8M340.5 240.4l-.8 .8M340.8 240.4l-.8 .8"/>
<path d="M341.1 240.4l-.7 .8M341.5 240.4l-.8 .8M341.8 240.4l-.8 .8M342.1 240.4l-.8 .8M342.4 240.4l-.7 .8M342.8 240.4l-.8 .8M343.1 240.4l-.8 .8M343.4 240.4l-.8 .8M343.7 240.4l-.7 .8M344.1 240.4l-.8 .8M344.4 240.4l-.8 .8M344.7 240.4l-.7 .8"/>
<path d="M345.1 240.4l-.8 .8M345.4 240.4l-.8 .8M345.7 240.4l-.8 .8M346 240.4l-.7 .8M346.4 240.4l-.8 .8M346.7 240.4l-.8 .8M347 240.4l-.8 .8M347.3 240.4l-.7 .8M347.6 240.4l-.7 .8M348 240.4l-.8 .8M348.3 240.4l-.7 .8M348.7 240.4l-.8 .8"/>
<path d="M349 240.4l-.8 .8M349.3 240.4l-.8 .8M349.6 240.4l-.7 .8M349.9 240.4l-.7 .8M350.3 240.4l-.8 .8M350.6 240.4l-.8 .8M350.9 240.4l-.7 .8M351.2 240.4l-.7 .8M351.6 240.4l-.8 .8M351.9 240.4l-.7 .8M352.2 240.4l-.7 .8M352.6 240.4l-.8 .8"/>
<path d="M352.9 240.4l-.8 .8M353.2 240.4l-.7 .8M353.5 240.4l-.7 .8M353.9 240.4l-.8 .8M354.2 240.4l-.8 .8M354.5 240.4l-.8 .8M355.2 240.4l-.8 .8M355.6 240.4l-.8 .8M356 240.3l-1 .9M356.4 240.1l-1 1"/>
</g>
<g font-size="6.8">
<text x="139.4" y="280.1">ROOF FRAMING</text>
<text x="141.5" y="287.9">(AREA 06 &amp; 07)</text>
</g>
<text font-size="6" x="317.1" y="236.4">MAIMAAR</text>
<text font-size="5.3" x="333.1" y="168.6">DETAIL OF EAVE GUTTER</text>
<text font-size="5" x="317.8" y="288.5">ROOF FRAMING (AREA 06 &amp; 07)</text>
<g font-size="4.8">
<text x="37.6" y="46.4">F</text>
<text x="141.9" y="46.4">G</text>
<text x="266.9" y="46.4">H</text>
</g>
<g font-size="4.6">
<text x="25.8" y="61.7">650</text>
<text x="83" y="60.8">15700</text>
<text x="202.4" y="60.7">18700</text>
<text x="278.4" y="60.2">700</text>
<text x="85.3" y="66.8">15050</text>
<text x="200" y="66.8">18000</text>
<text x="304.9" y="119.3" transform="rotate(-90 304.9 119.3)">12000</text>
<text x="19.8" y="168.7" transform="rotate(-90 19.8 168.7)">WIDTH : 23600</text>
</g>
<g font-size="4.1">
<text x="281.4" y="73.7">PR-01-OLD</text>
<text x="41.5" y="87.4">PURLIN 150Z1.5</text>
<text x="325.3" y="101.2">HIGH RIB OF</text>
<text x="207.9" y="105.4">PURLIN 150Z1.5</text>
<text x="325.6" y="104.9">LOCK SEAM</text>
<text x="359.8" y="105.1">GUTTER</text>
<text x="331.7" y="108.7">SHEET</text>
<text x="362.2" y="108.8">STRAP</text>
<text x="87.6" y="123.4">TRUSS</text>
<text x="185.7" y="123.7">TRUSS</text>
<text x="339.1" y="138.5">EXISTING</text>
<text x="341.2" y="142.2">PURLIN</text>
<text x="381.3" y="149.2">GUTTER</text>
<text x="383.4" y="145.5">EAVE</text>
<text x="87.6" y="186.7">TRUSS</text>
<text x="42" y="221.9">PURLIN 150Z1.5</text>
</g>
<g font-size="3.6">
<text x="26.4" y="77.8" transform="rotate(-90 26.4 77.8)">70</text>
<text x="30.4" y="80.3" transform="rotate(-90 30.4 80.3)">1280</text>
<text x="171" y="80.6" transform="rotate(-90 171 80.6)">1285</text>
<text x="281.4" y="82.5">PR-02-OLD</text>
<text x="30.4" y="89.3" transform="rotate(-90 30.4 89.3)">1310</text>
<text x="171" y="89.7" transform="rotate(-90 171 89.7)">1330</text>
<text x="281.4" y="91.7">PR-03-OLD</text>
<text x="30.4" y="98.2" transform="rotate(-90 30.4 98.2)">1275</text>
<text x="171" y="98.9" transform="rotate(-90 171 98.9)">1340</text>
<text x="281.4" y="101">PR-04-OLD</text>
<text x="30.4" y="107.2" transform="rotate(-90 30.4 107.2)">1300</text>
<text x="171" y="108.1" transform="rotate(-90 171 108.1)">1300</text>
<text x="281.4" y="110.1">PR-05-OLD</text>
<text x="30.4" y="116.1" transform="rotate(-90 30.4 116.1)">1285</text>
<text x="171" y="117.1" transform="rotate(-90 171 117.1)">1305</text>
<text x="281.4" y="119.1">PR-06-OLD</text>
<text x="30.4" y="125.1" transform="rotate(-90 30.4 125.1)">1290</text>
<text x="171" y="126.2" transform="rotate(-90 171 126.2)">1310</text>
<text x="281.4" y="128.2">PR-07-OLD</text>
<text x="30.4" y="134.1" transform="rotate(-90 30.4 134.1)">1305</text>
<text x="171" y="135.3" transform="rotate(-90 171 135.3)">1320</text>
<text x="281.4" y="137.4">PR-08-OLD</text>
<text x="30.4" y="143" transform="rotate(-90 30.4 143)">1285</text>
<text x="171" y="144.5" transform="rotate(-90 171 144.5)">1325</text>
<text x="281.4" y="146.6">PR-09-OLD</text>
<text x="30.4" y="152.1" transform="rotate(-90 30.4 152.1)">1310</text>
<text x="171" y="153.5" transform="rotate(-90 171 153.5)">1270</text>
<text x="281.4" y="155.4">PR-10-OLD</text>
<text x="30.4" y="161.2" transform="rotate(-90 30.4 161.2)">1290</text>
<text x="151.6" y="159">PR-10-OLD</text>
<text x="151.6" y="163.1">PR-11-OLD</text>
<text x="30.4" y="170.2" transform="rotate(-90 30.4 170.2)">1310</text>
<text x="151.6" y="172.2">PR-12-OLD</text>
<text x="30.4" y="179.2" transform="rotate(-90 30.4 179.2)">1290</text>
<text x="151.6" y="181.1">PR-13-OLD</text>
<text x="30.4" y="188.1" transform="rotate(-90 30.4 188.1)">1290</text>
<text x="151.6" y="190.1">PR-14-OLD</text>
<text x="30.4" y="197.1" transform="rotate(-90 30.4 197.1)">1290</text>
<text x="151.6" y="199.1">PR-15-OLD</text>
<text x="30.4" y="206.1" transform="rotate(-90 30.4 206.1)">1300</text>
<text x="151.6" y="208.1">PR-16-OLD</text>
<text x="30.4" y="215.3" transform="rotate(-90 30.4 215.3)">1340</text>
<text x="151.6" y="217.3">PR-17-OLD</text>
<text x="30.4" y="224.5" transform="rotate(-90 30.4 224.5)">1310</text>
<text x="151.6" y="226.4">PR-18-OLD</text>
<text x="26.7" y="233.6" transform="rotate(-90 26.7 233.6)">150</text>
<text x="30.4" y="233.6" transform="rotate(-90 30.4 233.6)">1320</text>
<text x="151.6" y="235.6">PR-19-OLD</text>
</g>
<text font-size="3.5" x="319.7" y="179.9">FOR APPROVAL :</text>
<g font-size="3">
<text x="315.9" y="244.5">MAIMAAR STEEL Pvt.Ltd</text>
<text x="315.8" y="247.6">238, Raiwind Road, Thokar Niaz Baig, Lahore, Pakistan</text>
<text x="315.9" y="250.6">E-mail: nasir.abbas@maimaargroup.com</text>
<text x="315.9" y="253.6">E-mail: maimaar.steel@gmail.com</text>
<text x="315.9" y="256.5">Website: www.maimaargroup.com</text>
<text x="316.1" y="259.2">E-mail: info@maimaargroup.com</text>
<text x="316.1" y="262.2">Mob-1 : +(92-300) 807 4017 ,+(92-333) 807 1115</text>
</g>
<g font-size="2.5">
<text x="319.7" y="183.5">IN ORDER TO SCHEDULE THIS PROJECT</text>
<text x="379.1" y="183.5">&quot; APPROVED AS IS &quot;</text>
<text x="319.7" y="186.8">IN AN EFFICIENT MANNER , KINDLY</text>
<text x="319.7" y="190.5">RETURN THESE DRAWINGS WITH YOUR</text>
<text x="379.1" y="187.6">&quot; APPROVED AS NOTED&quot;</text>
<text x="379.1" y="191.3">&quot; RESUBMIT AS NOTED &quot;</text>
<text x="319.7" y="194.2">ANY CHANGES MADE AFTER THE</text>
<text x="319.7" y="198">COMMENTS MARKED IN RED</text>
<text x="319.7" y="201.7">APPROVAL OF THESE DRAWINGS MAY</text>
<text x="375.8" y="201.8">APPROVE :</text>
<text x="319.7" y="205.5">DELAY THE FABRICATION SCHEDULE AND</text>
<text x="319.7" y="209.2">SUBSEQUENTLY THE DELIVERY OF THE</text>
<text x="373.7" y="206.9">SIGNATURE:</text>
<text x="319.7" y="213">BUILDING.</text>
<text x="375.8" y="212.3">DATE</text>
<text x="386.8" y="212.3">:</text>
<text x="319.7" y="216.7">PLEASE TICK MARK ONLY ONE OF THE FOLLOWIMG</text>
</g>
<g font-size="2.3">
<text x="315.7" y="225.5">00</text>
<text x="323.9" y="225.5">15-05-25</text>
<text x="338.8" y="225.5">ISSUED FOR APPROVAL</text>
<text x="373.7" y="225.5">I.U</text>
<text x="388.7" y="225.5">M.B</text>
<text x="404" y="225.5">NAS</text>
<text x="313.1" y="265.7">JOB NO./QUOTE NO.</text>
<text x="346.5" y="265.9">MSPL-169</text>
<text x="384.4" y="265.9">BUILDING #</text>
<text x="405.2" y="265.9">01</text>
<text x="336.5" y="270.1">SUPPLY &amp; INSTALLATION OF ROOF SHEETING</text>
<text x="337.4" y="274.2">PAECO</text>
<text x="337.3" y="278.4">KASUR</text>
<text x="401.4" y="282.3">DWG NO.</text>
<text x="405" y="288.9">10</text>
</g>
<g font-size="2.1">
<text x="313.1" y="274.2">CUSTOMER</text>
<text x="313.1" y="270">PROJECT NAME</text>
<text x="313.1" y="278.4">JOB SITE LOCATION</text>
</g>
<g font-size="2">
<text x="314.7" y="221.5">REV</text>
<text x="325.4" y="221.5">DATE</text>
<text x="344.6" y="221.5">DESCRIPTION</text>
<text x="369.6" y="221.5">DRAWN BY</text>
<text x="386.8" y="221.5">CHK BY</text>
<text x="402.4" y="221.5">APR BY</text>
</g>
</svg>
